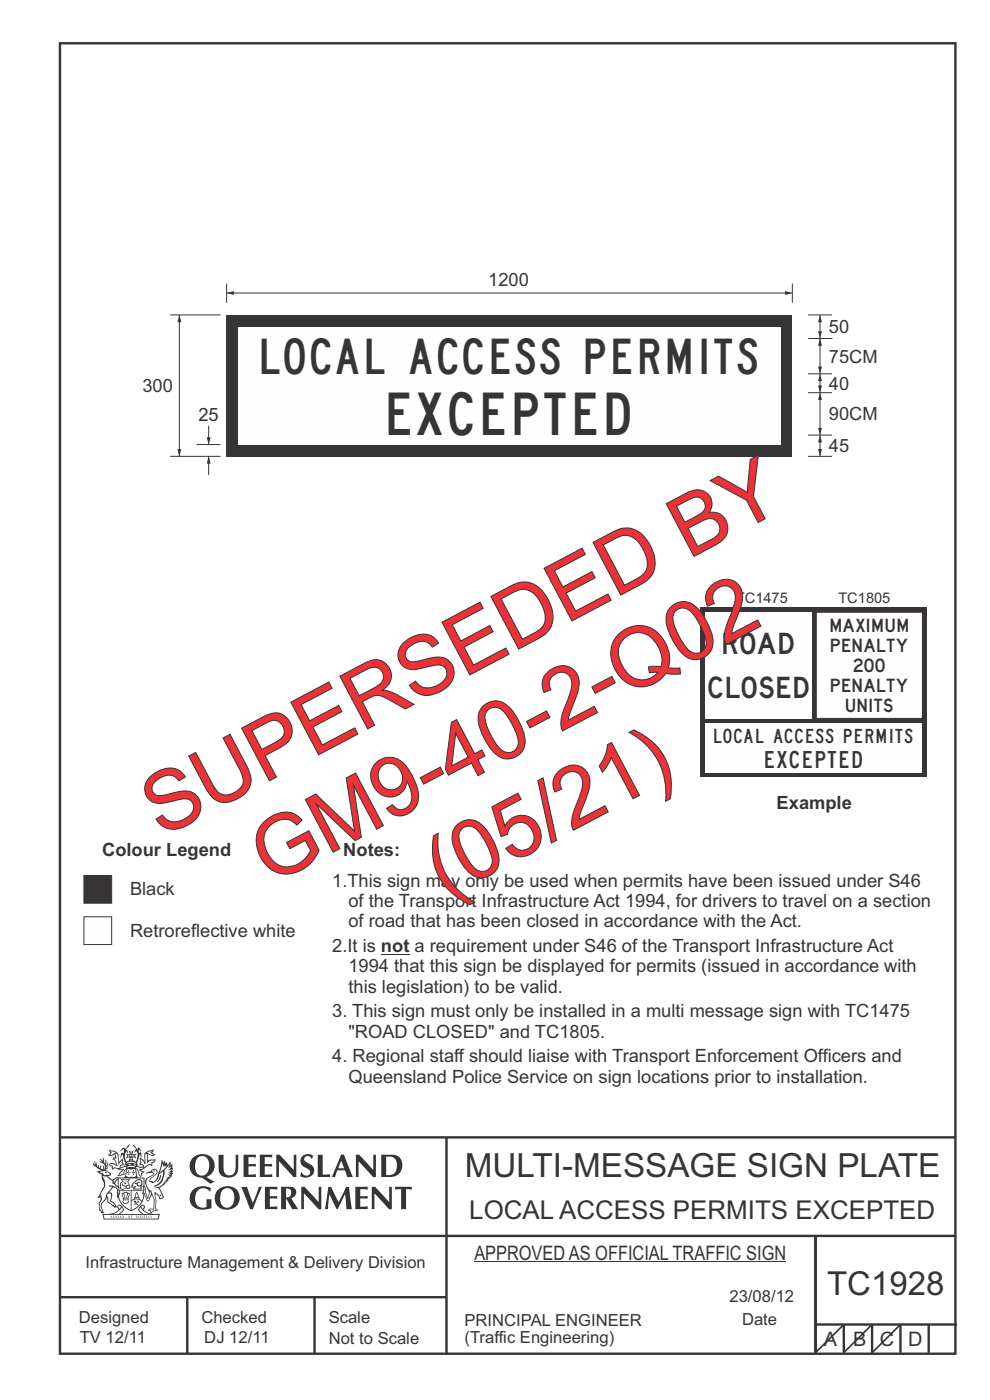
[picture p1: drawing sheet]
<svg xmlns="http://www.w3.org/2000/svg" width="210mm" height="297mm" viewBox="0 0 210 297" stroke-linecap="round" stroke-linejoin="round" font-family="sans-serif">
<g fill="none" stroke="#373435" stroke-width=".51">
<path d="M12.7 9.2h190v278h-190zM12.7 241.3h190M94.7 241.4v45.8M12.7 275.2h82M12.7 262.2h190.1M39.7 275.2v12M66.7 275.2v12M173 262.1v24.9M173 281h30M179 281v6M185 281v6M191 281v6"/>
<path d="M197 281v6"/>
</g>
<path d="M100.6 267.7h66.2" fill="none" stroke="#373435" stroke-width=".21"/>
<path d="M17.8 194.5h5.9v5.9h-5.9z" fill-rule="evenodd" fill="#fefefe" stroke="#373435" stroke-width=".21"/>
<path d="M17.8 185.7h5.9v5.9h-5.9z" fill-rule="evenodd" fill="#373435" stroke="#373435" stroke-width=".21"/>
<path d="M173.9 83.3v9M80.8 202.4h6" fill="none" stroke="#373435" stroke-width=".21"/>
<path d="M179 281l-6 6" fill="none" stroke="#373435" stroke-width=".35"/>
<g fill="#373435">
<path d="M173.5 90.8h.9l-.5 1.5z"/>
<path d="M173.9 83.3l.5 1.6h-.9z"/>
</g>
<path d="M48.1 62.2h120" fill="none" stroke="#373435" stroke-width=".21"/>
<g fill="#373435">
<path d="M166.5 61.7l1.6 .5-1.6 .4z"/>
<path d="M48.1 62.2l1.5-.5v.9z"/>
<path d="M48.1 66.8h120v30h-120z" fill-rule="evenodd"/>
</g>
<path d="M50.6 69.3h115v25h-115z" fill-rule="evenodd" fill="#fefefe"/>
<path d="M48.1 60.2v4M168.1 60.2v4M171.4 66.8h5.1M171.5 71.8h5.1M173.9 79.3v4M171.4 96.8h5.1M171.4 92.3h5.1" fill="none" stroke="#373435" stroke-width=".21"/>
<g fill="#373435">
<path d="M173.9 79.3l.5 1.6h-.9z"/>
<path d="M173.5 81.8h.9l-.5 1.5z"/>
</g>
<path d="M173.9 92.3v4.5" fill="none" stroke="#373435" stroke-width=".21"/>
<g fill="#373435">
<path d="M173.5 95.3h.9l-.5 1.5z"/>
<path d="M173.9 92.3l.5 1.6h-.9z"/>
</g>
<path d="M171.4 79.3h5.1M173.9 71.8v7.5M171.4 83.3h5.1" fill="none" stroke="#373435" stroke-width=".21"/>
<g fill="#373435">
<path d="M173.5 77.8h.9l-.5 1.5z"/>
<path d="M173.9 71.8l.5 1.6h-.9z"/>
</g>
<path d="M173.9 66.8v5" fill="none" stroke="#373435" stroke-width=".21"/>
<g fill="#373435">
<path d="M173.5 70.3h.9l-.5 1.5z"/>
<path d="M173.9 66.8l.5 1.6h-.9z"/>
</g>
<path d="M44.3 90.3v4" fill="none" stroke="#373435" stroke-width=".21"/>
<path d="M43.8 92.8h.9l-.4 1.5z" fill="#373435"/>
<path d="M36.1 66.8h10.7M38 66.8v30M36.1 96.8h10.7M41.7 94.3h5.1" fill="none" stroke="#373435" stroke-width=".21"/>
<g fill="#373435">
<path d="M37.6 95.3h.9l-.5 1.5z"/>
<path d="M38 66.8l.5 1.6h-.9z"/>
</g>
<path d="M44.3 96.8v4" fill="none" stroke="#373435" stroke-width=".21"/>
<g fill="#373435">
<path d="M44.3 96.8l.4 1.6h-.9z"/>
<path d="M148.7 128.9h48v36h-48z" fill-rule="evenodd"/>
<path d="M172.2 128.9h1v24h-1z" fill-rule="evenodd"/>
</g>
<path d="M173.2 129.9h22.5v22.5h-22.5z" fill-rule="evenodd" fill="#ed3237"/>
<path d="M173.2 129.9h22.5v22.5h-22.5z" fill-rule="evenodd" fill="#fefefe" stroke="#373435" stroke-width=".21"/>
<g fill="#fefefe">
<path d="M149.7 129.9h22.5v22.5h-22.5z" fill-rule="evenodd"/>
<path d="M149.7 153.4h46v10.5h-46z" fill-rule="evenodd"/>
</g>
<path d="M185 281l-6 6M191 281l-6 6" fill="none" stroke="#373435" stroke-width=".35"/>
<g fill="#373435">
<path d="M40.8 252.5a3.4 3.4 0 0 1 4-.4l-.2 .7a1.81 1.81 0 0 0-2.2-.6 1.81 1.81 0 0 0-1 2.1 1.66 1.66 0 0 0 .6 1.6 1.66 1.66 0 0 0 1.8 .1v-1.6h1.1v1.9a4.3 4.3 0 0 1-4-.4 2.58 2.58 0 0 1-.1-3.4z" fill-rule="evenodd"/>
<path d="M47.4 252.3l.8-.2a1.34 1.34 0 0 1 1.4 1l.1 .4a2.38 2.38 0 0 1-1.1 2.6 1.51 1.51 0 0 1-1.9-1.8 2.4 2.4 0 0 1 .7-2zM46.1 252.6a2.51 2.51 0 0 0-.2 3 2.51 2.51 0 0 0 2.9 1 2.51 2.51 0 0 0 2-3.1 2.51 2.51 0 0 0-3.2-1.8l-.6 .2z" fill-rule="evenodd"/>
<path d="M51.2 251.8h1.2l1.2 3.4 1.3-3.4h.7l-2 4.7h-.6z" fill-rule="evenodd"/>
<path d="M56.2 251.8h2.6v.6l-1.6-.1v1.5l1.6-.1v.6l-1.6-.1v1.8l1.6-.1v.6h-2.6z" fill-rule="evenodd"/>
<path d="M60.7 252.1a.95 .95 0 0 1 1.1 1 .95 .95 0 0 1-1.1 .9zM59.6 251.8v4.7h1.1v-2.2l1.3 2.2h1.3l-1.5-2.3a1.21 1.21 0 0 0 1-1.4 1.21 1.21 0 0 0-1.4-1z" fill-rule="evenodd"/>
<path d="M63.9 251.8h.7l3 3.2v-3.2h.6v4.7h-.6l-3.1-3.3v3.3h-.6z" fill-rule="evenodd"/>
<path d="M69.6 251.8h.6l1.6 3.2 1.6-3.2h.6l.6 4.7h-1.1l-.3-3.2-1.5 3.2h-.3l-1.5-3.1-.3 3.1h-.7z" fill-rule="evenodd"/>
<path d="M75.4 251.8h2.6v.6l-1.6-.1v1.5l1.6-.1v.6l-1.6-.1v1.8l1.6-.1v.6h-2.6z" fill-rule="evenodd"/>
<path d="M78.9 251.8h.7l3 3.2v-3.2h.5v4.7h-.6l-3.1-3.3v3.3h-.5z" fill-rule="evenodd"/>
<path d="M83.8 251.8h3.6v.6l-1.3-.1v4.2h-1v-4.2l-1.3 .1z" fill-rule="evenodd"/>
<path d="M40.8 245.7a2.46 2.46 0 0 0-.4 2.7 2.46 2.46 0 0 0 2.4 1.4l1.8 1.3 1-.3-1.8-1.1a2.54 2.54 0 0 0 1.5-3.4 2.54 2.54 0 0 0-3.5-1.2zM42 245.6a1.54 1.54 0 0 1 1.8-.1 1.54 1.54 0 0 1 .6 1.7 1.77 1.77 0 0 1-2 2.1 2.51 2.51 0 0 1-.4-3.7z" fill-rule="evenodd"/>
<path d="M46.4 245h1v1.9a2.39 2.39 0 0 0 .7 2.3 1.32 1.32 0 0 0 1.4-.1 1.32 1.32 0 0 0 .5-1.3v-2.8h.5v2.4a2.12 2.12 0 0 1-1.6 2.4 2.12 2.12 0 0 1-2.5-1.4z" fill-rule="evenodd"/>
<path d="M51.7 245h2.6v.6l-1.6-.1v1.5l1.6-.1v.6l-1.6-.1v1.8l1.6-.1v.6h-2.6z" fill-rule="evenodd"/>
<path d="M55.1 245h2.7v.6l-1.6-.1v1.5l1.5-.1v.6l-1.5-.1v1.8l1.6-.1v.6h-2.7z" fill-rule="evenodd"/>
<path d="M58.6 245h.7l3 3.2v-3.2h.6v4.7h-.6l-3.1-3.4v3.4h-.6z" fill-rule="evenodd"/>
<path d="M64 245.4a1.87 1.87 0 0 1 2.4-.2l-.2 .7a.87 .87 0 0 0-.9-.6 .87 .87 0 0 0-.8 .6 1.82 1.82 0 0 0 1.3 1.1 1.56 1.56 0 0 1 .7 2 1.56 1.56 0 0 1-2 .8l-.8-.3 .2-.9h.1a.9 .9 0 0 0 .9 .8 .9 .9 0 0 0 .9-.7 1.59 1.59 0 0 0-1.3-1.1 1.43 1.43 0 0 1-.5-2.2z" fill-rule="evenodd"/>
<path d="M67.4 245h1v4.2l1.6-.1v.6h-2.6z" fill-rule="evenodd"/>
<path d="M72.4 246.2l.6 1.7h-1.3zM72.4 244.9l-2 4.8h.7l.4-1.4h1.7l.5 1.4h1.2l-2-4.8z" fill-rule="evenodd"/>
<path d="M75.5 245h.7l3 3.2v-3.2h.5v4.7h-.6l-3.1-3.4v3.4h-.5z" fill-rule="evenodd"/>
<path d="M81.9 245.4a1.71 1.71 0 0 1 2.3 1.8 1.79 1.79 0 0 1-2.3 2.1zM80.9 245v4.7a4.2 4.2 0 0 0 3.9-.9 2.34 2.34 0 0 0 .4-2.4 2.34 2.34 0 0 0-2-1.4z" fill-rule="evenodd"/>
<path d="M23.4 244.2l1.1 .3-.9 .5h-.3l.5-.5zM24.4 244.8l.2-.1a2.44 2.44 0 0 1 .5 2l.1 .4 .7-1-.2 .6 .3 .3a.57 .57 0 0 0-.6 .8l-1-.2-.5 .2 .2-.5-.8-.2 .7-.2 .9 .5 .1-.1-.6-1.3-.2-.1 .5-.1zM23.4 243.8l-.2 .4 .2 .4-.6 .4a1.04 1.04 0 0 0 1.4-.1l.2 .7h-.3l-.2 .4a.94 .94 0 0 1 .8 1.1l-.2-.1a1.16 1.16 0 0 0-1.5-.1l.3 .4 .4 .2 .1 .5 .2 .2 .1-.2a.94 .94 0 0 1 1.1 .2h.8l-1.1 1.2a1.13 1.13 0 0 0 1.1-.2l.4-.1v-.4l.4-.7a.83 .83 0 0 0-.6 1.1l-.3-.1-.6 .3 1-1.4-.5 .2-.5-.1 1.3-.5-.1-.1-.9 .3v-.3l.2-.2 .3 .1 .1-.3-.2-.4 .1-.6-.2-.3-.7 .9v-.7a1.42 1.42 0 0 0-1.6-1.8z" fill-rule="evenodd"/>
<path d="M31.2 244.6l.4-.3 .7-.1-.6 .3 .8 .5h-.3zM30.9 244.8h.2l.1 2a1.69 1.69 0 0 1 1.6-.7l-.8 .5 .1 .5a1.1 1.1 0 0 0-1.5 .6l-.1-.5-.2-.2h-.5l.3-.4-.3-.7a1.42 1.42 0 0 1 .9 1.1l.2-.1zM29.7 245.5l.1 1-.2 .3 .1 .5 .5-.1 .2 .2a.96 .96 0 0 1-1.2-.1l-.1 .1a1.06 1.06 0 0 0 1.3 .2v.1a.72 .72 0 0 1-.9 .2l.3 .5 .5 .3-.4 .1-.1 .7-.2-.4-.4-1.1-.4-.4 .4 .9a1.54 1.54 0 0 0 .7 1.2l.2-.3a.58 .58 0 0 1 .5-.7l.1-.2h-.3l-.5-.3 1-.5a.93 .93 0 0 1 1.1-.5v.2l.2-.1 .1-.5a.99 .99 0 0 0 .7-.9l-1.3 .1-.3 .3-.1-1.5 .9 .4 .9-.3h-.4l-.5-.4 .4-.7-.6 .2a1.46 1.46 0 0 0-1.3 2.1v.4l-.2-.4z" fill-rule="evenodd"/>
<path d="M28.2 248.3h.2v.4h.3l-.3 .1-.1 .5v-.5l-.4-.1 .4-.1z" fill-rule="evenodd"/>
<path d="M27.2 248.3h.2v.3l.3 .1-.3 .1-.1 .5v-.5l-.3-.1h.3z" fill-rule="evenodd"/>
<path d="M26.9 248.1a.57 .57 0 0 1 .9 .2 .57 .57 0 0 1 .9-.2l.2 1.4-.2 .1a.57 .57 0 0 1-.9-.1 .69 .69 0 0 1-1.1 0zM26.8 247.4l-.3 2.1-.1 .4h2.9l-.2-.4-.3-2.1h-.2l.1 .3-.9-.1-.8 .1v-.3z" fill-rule="evenodd"/>
<path d="M26.8 251.7a.3 .3 0 0 0 .6 0 .3 .3 0 0 0-.6 0zM25.9 250.3l.3 .3-.3 .3a.79 .79 0 0 0 0 1.3l.8-.2-.1-.3a.55 .55 0 0 1-.7-.6h.1l.2 .3 .3 .1 .8-.2-.3-.7 .3-.3-.7 .1zM25.6 250l1.2 .2 .8-.2-.4 .7 .5 1.1a.56 .56 0 0 1-.9 .3l-.1 .1a.73 .73 0 0 1-1 .1 .73 .73 0 0 1-.3-.9v-.4l.6-.4z" fill-rule="evenodd"/>
<path d="M28.2 251.2l.7-.5a.58 .58 0 0 1 1-.1 .58 .58 0 0 1-.4 .9l-.3-.3a.43 .43 0 0 1 .6-.3v-.1a.57 .57 0 0 0-.8 .2l-.2-.1-.3 .2 .5 .1a.55 .55 0 0 0 .8 .5v.5h-1.3l.4-.4-.2-.2-.6 .2 .3-.3-.3-.1zM28 251.1l-.1 .2a.39 .39 0 0 0 .2 .7l.3-.1-.2 .5h1.9v-.8a.86 .86 0 0 0-.2-1.3 .86 .86 0 0 0-1.2 .3z" fill-rule="evenodd"/>
<path d="M28.6 254.1h.8v.2h-.8zM29 253.1l.2 .8h-.4zM29 252.8l-.3 .5-.1 .6h-.2v.4l-.6 .4 .1 .2a1.48 1.48 0 0 1 2.1 .1l.2-.1-.6-.5v-.5h-.2l-.1-.6z" fill-rule="evenodd"/>
<path d="M28.4 254.7l.4 .1 .1 .3 .3-.2-.2-.2a.38 .38 0 0 1 .5 .5l-.2-.2-.3 .3 .4 .2-.3 .2-.2-.3-.4 .3-.1-.2 .4-.3-.3-.1z" fill-rule="evenodd"/>
<path d="M27.1 253.3h.2v.2l-.2 .6h-.2zM26.2 254.6h.9v.4a.5 .5 0 0 1-.5 .2 .5 .5 0 0 1-.4-.4zM26 253.3h.2l.2 .8h-.1zM26.2 254.3h.8l.1 .1-.8 .1zM26.4 253h.5l-.1 1.1h-.2zM25.9 253.1l-.1 .3 .3 1.2a.48 .48 0 0 0-.1 .5 .48 .48 0 0 0 .5 .3l.5-.1a.49 .49 0 0 0 .2-.7l.3-1.2-.1-.3-.6-.3z" fill-rule="evenodd"/>
<path d="M26.3 250.9h.4l.1 .3h-.3z" fill-rule="evenodd"/>
<path d="M33.9 249.4l.3-.2-.2 .9-.6 .7h-.2l.5-.7z" fill-rule="evenodd"/>
<path d="M32.3 248.3l.3-.2 .5 .2a.88 .88 0 0 1-.5 1.1 1.22 1.22 0 0 0-.9 1.3l.5 .2a.72 .72 0 0 0 .9-.4l.6-.8 .1-.6 .8-.6v.3a2.85 2.85 0 0 1-2 2.8l.1 .1a2.13 2.13 0 0 0 1.9-1.4v-.3a2.01 2.01 0 0 0 .3-1.8l1.1-1.3-.4 1 .7-.5-.7 1 .8-.4-.8 .8 .7-.1-.9 .5 .9-.1-.9 .5 .8-.1-.9 .3 .3 .2h-.4l.2 .4-.3-.1 .1 .3h-.3l.1 .3h-.2a2.16 2.16 0 0 1-2 1l.1 .2h.4a.76 .76 0 0 1 .7 .7l.5 1.2-.5 .2a1.45 1.45 0 0 0-1.2-1.3l.2 1.8-.1 1.9 .4 .2a1.07 1.07 0 0 0-1.2 .4v-.3l-.5-.2a.87 .87 0 0 1 1.1-.1v-.7a4.4 4.4 0 0 0-.6-3.1v-.3h-.2a2.16 2.16 0 0 1-.8-2.2l.3-.3 1.2-.8a.55 .55 0 0 0-.4-.7zM30.4 251.7a.76 .76 0 0 1 .3 1.1l.6 1.6 .4-1.7 .2 .1a.61 .61 0 0 1-.1 .9l-.3 .9h-.2l-.6-1.6-.4 .2a1.18 1.18 0 0 0 .1-1.5zM34.4 246.8l.2 .8 .3-.5v.5l.4-.5a1.9 1.9 0 0 1-1.1 1.4l-.4 .3zM30.9 248.9l1.3-.1 .2 .1v.3l-.5 .3a1.26 1.26 0 0 0-.9 1.9l.2 .7a1.84 1.84 0 0 1 .2 2l-.5-1.3a.96 .96 0 0 0-.4-1.3l-.4 .3a.78 .78 0 0 1 0 1.3l.1 .2h.4l.4 1.1a.38 .38 0 0 0 .2 .4 .38 .38 0 0 0 .4-.1l.6-1.2a2.94 2.94 0 0 1 .4 2.5l-.1 .5-.8-.1-.3 .4v.2l.5-.1v.4l.2 .1a1.02 1.02 0 0 1 1.3-.5v-.3l-.3-.2 .1-1.7-.3-1.4 .1 .1a1.14 1.14 0 0 1 .8 .9 .63 .63 0 0 0 .8-.2 .63 .63 0 0 0-.1-.8l-.7-1.3 1-.6 .1-.3 .3-.1-.1-.2h.4l-.1-.3h.3l-.1-.3 .5-.1-.2-.2 .6-.4 .1-.2-.3 .1 .4-.6-.3 .1 .3-.6-.4 .1 .4-.5v-.3l-.3 .2 .2-.6-.1-.3-.3 .3-.1-.8-.6 .8-.2-.7-.2 .5-.3-.8-.1 .6-.4-.8-.2 1.4-.6 1.9a1.81 1.81 0 0 1-1 1.4l-.6-.2a1.74 1.74 0 0 1 1.2-1.2 .75 .75 0 0 0 0-1.3 .75 .75 0 0 0-1.1 .5z" fill-rule="evenodd"/>
<path d="M33.8 253.5l.3-.1 .2 .3h-.4z" fill-rule="evenodd"/>
<path d="M22 257.7h11.6l-.1 .8h-11.3zM24 257.6l.4-.2a2.47 2.47 0 0 0 1.4-1.3l.3 .6-.5 .5-.5 .4zM25.1 255.9l.3-.2 .2 .2-.2 .6zM29.8 256.1a2.65 2.65 0 0 0 1.8 1.5h-1.1l-.2-.2a.79 .79 0 0 1-.5-1.3zM30 255.9l.2-.2 .3 .2-.2 .6zM21.8 257.5l.2 1.2h11.7l.2-1.1-.2-.1a4.1 4.1 0 0 1-3.3-.9l.3-.4-.1-.5a1.06 1.06 0 0 0-1.3 .9l.2 .4 .7 .6h-4.7l.2-.2a.84 .84 0 0 0 .6-.7 .84 .84 0 0 0-.5-.9l-.2-.2-.6 .1-.1 .5 .3 .4a4.2 4.2 0 0 1-3.4 .9z" fill-rule="evenodd"/>
<path d="M23.6 258l.1 .2h-.2zM23.6 257.9l-.3 .5 .4-.1 .2 .1z" fill-rule="evenodd"/>
<path d="M24 257.9h.2v.4a.25 .25 0 0 0 .2-.1 .25 .25 0 0 0-.1-.3h.1a.29 .29 0 0 1 0 .4 .29 .29 0 0 1-.4 0 .29 .29 0 0 1 0-.4z" fill-rule="evenodd"/>
<path d="M24.8 257.9a.22 .22 0 0 1 .3 .2 .22 .22 0 0 1-.3 .2zM24.7 257.9v.5a.33 .33 0 0 0 .4-.1 .33 .33 0 0 0 0-.4 .33 .33 0 0 0-.4 0z" fill-rule="evenodd"/>
<path d="M25.5 258l.1 .2h-.1zM25.6 257.9l-.3 .5 .3-.1 .2 .1z" fill-rule="evenodd"/>
<path d="M25.9 257.9h.2l.1 .2 .2-.2-.2 .2 .2 .3-.3-.2v.2h-.2l.2-.3z" fill-rule="evenodd"/>
<path d="M27.3 258l.1 .2h-.2zM27.3 257.9l-.3 .5 .4-.1 .2 .1z" fill-rule="evenodd"/>
<path d="M27.6 257.9h.5h-.2l.1 .5h-.3l.1-.5z" fill-rule="evenodd"/>
<path d="M28.8 257.9h.3h-.1v.2h.1h-.1v.3h-.2z" fill-rule="evenodd"/>
<path d="M29.3 257.9h.2l.1 .5h-.3z" fill-rule="evenodd"/>
<path d="M29.9 257.9a.22 .22 0 0 1 .3 .2 .22 .22 0 0 1-.3 .2zM29.7 257.9v.5a.33 .33 0 0 0 .5-.1 .33 .33 0 0 0 0-.4 .33 .33 0 0 0-.5 0z" fill-rule="evenodd"/>
<path d="M30.5 257.9h.3h-.2v.2h.2h-.2v.2l.2 .1h-.3z" fill-rule="evenodd"/>
<path d="M31 257.9h.2l-.1 .4 .2 .1h-.3z" fill-rule="evenodd"/>
<path d="M31.5 257.9h.2v.5h-.2z" fill-rule="evenodd"/>
<path d="M31.9 257.9h.3l-.2 .1 .2 .2-.1 .2h-.2v-.2l.2 .1z" fill-rule="evenodd"/>
<path d="M26.8 246.7a1.51 1.51 0 0 1 2.1 .2l-1.1-.2-1 .2zM28.3 246.9l.5 .2v.2l-.4-.1zM27.2 247l.5-.1 .1 .2h-.4zM26.7 247.2l.2 .1-.3 .1zM27.6 246.2l.2-.2 .3 .2zM27.5 245h.2v.4h-.2zM27.6 244.4l.2 .2 .2-.2-.1 .4h-.2zM27.7 245.6h.2l.1 .4-.2-.2-.2 .2zM27.9 245h.2v.4h-.2zM27 245l.3 .1 .1 .2-.4 .1 .2-.2zM28.3 245.1l.3-.1-.2 .2 .2 .2-.3-.1zM25.3 244.2l1-.5-.1 1-.2-.1-.3 .1-.3 1.1 .5-1 .3 .9a1.84 1.84 0 0 1 .2 1.7l.4 .1a2.48 2.48 0 0 1 2.2 .1l.2-.3-.2-.6 .7-1.8 .4 .6-.2-1-.1-.1-.3 .3v-.9l.6 .4-.5-.7h-.4v.4l-.6-.8-.5-.3 .2 .4 .6 .6-.4 .7 .4-.3a2.06 2.06 0 0 1-.1 2.2l-.5-.2-.2-.6 .2-.1 .7 .2-.4-.5 .4-.5-.7 .2-.2-.2 .2-.7-.5 .4-.5-.4 .2 .7-.2 .2-.7-.2 .4 .5-.4 .5 .8-.2 .1 .1-.1 .6-.6 .2a2.01 2.01 0 0 1 0-2.2l.3 .5-.1-.6-.3-.1 .9-1.2-.5 .3-.5 .7-.2-.3a.8 .8 0 0 0-.8 .5z" fill-rule="evenodd"/>
<path d="M21.8 249.4l.3 .2a.61 .61 0 0 1 .9 .3l.2 .2a.8 .8 0 0 1 .7 1l.3 .1 .6 .6a1 1 0 0 1 .5 1l-.2 .7v-.5h-.1a.96 .96 0 0 0-.7-1.3l-.3-.2h-.6l-.2-.1-.1 .1 .1 .3h.6l-1.1 1.4-.3 .9-.4 .6a1.33 1.33 0 0 0-.5 1.8l.2 .5a1.26 1.26 0 0 1-.5-1.4l-.1-.4a1.56 1.56 0 0 0 .4-1.7l-.3 .2 .2-.5a3.2 3.2 0 0 0 .7-3zM23 253.2h.4l.2 .4-.3 1.2 .8 .5 .3 .5-.6-.2-.8-.6v-.9a.51 .51 0 0 1 0-.9zM21.2 248.6a1.52 1.52 0 0 1 2.1 .6l-1.1 .1-.2-.1-.1-.4-.5 .1zM20.1 246.3l.1 .8-.5-.4a.62 .62 0 0 0 .7 .8l1.3 .8-1.1 .1 .6 .6 .4 .1 .1 1.1a1.84 1.84 0 0 1-.3 2.5l-.4 .9-.3 .4 .2 .1 .4-.1 .1 .4-.2 .5-.3 .2 .1 1.8 .2-.1 .3 .6h.2l.4-.1-.2-.5a1.3 1.3 0 0 1-.1-1.6l.9-1.1 .2 1.1 .5 .2 .5 .6 .1-.2 .2 .4 .5-.1a1.85 1.85 0 0 0-1.2-1.3l.1-.3a1.39 1.39 0 0 0 0-1.5h-.4l.4-.6a.66 .66 0 0 1 .9-.4 .66 .66 0 0 1 .3 .9v.4h.1v.1l-.1 .3 .2 .5 .1-.3a2.24 2.24 0 0 0 .1-2.2 .73 .73 0 0 1-.7-.6 .73 .73 0 0 1 .6-.8v-.2a.94 .94 0 0 0-.9 .8 .48 .48 0 0 1-.1-.5 .48 .48 0 0 1 .5-.3l.5-.3a.51 .51 0 0 0-.8 .2l-.4 .3-1.1-.8 .6-.1 .2-.5-1.2-.6 .5-.5v-.4l-.4 .5v-.2a.69 .69 0 0 0 .2-1.1v.5l-.2 .2v-1.1l-.2-.2 .1 .6-.2 .2-.4-1.2v.6l-.6-.3 .5 .6-.6-.2 .3 .3a1 1 0 0 1 .7 1.5l-.2-.8v.8l-.5-.2v-.7l-.2 .6-.2-.1-.1-.6-.2 .4-.1-.2v-.7l-.2 .5z" fill-rule="evenodd"/>
<path d="M22.2 248.8l.2-.2 .3 .3z" fill-rule="evenodd"/>
<path d="M25 249.8h5.6v2l-.2-.1v-1.7h-5.2v2.5h5.2v-.7l.1 .1-.1 1.1v-.3h-2.5v4a4.1 4.1 0 0 0 2.6-3.6l.1-.1a4 4 0 0 1-2.8 3.9 4.2 4.2 0 0 1-2.8-4.7l.1 1.3 .1-.1a3.8 3.8 0 0 0 2.5 3.3v-4h-2.5l-.2-.9z" fill-rule="evenodd"/>
<circle cx="32.6" cy="248.4" r=".17"/>
</g>
<g font-size="17.6" fill="#ed3237">
<text x="34.3" y="177.7" transform="rotate(-28 34.3 177.7)">SUPERSEDED BY</text>
<text x="57.4" y="187.8" transform="rotate(-28 57.4 187.8)">GM9-40-2-Q02</text>
<text x="94.3" y="190.6" transform="rotate(-28 94.3 190.6)">(05/21)</text>
</g>
<text font-size="9" fill="#373435" x="82.5" y="92.3">EXCEPTED</text>
<text font-size="7.5" fill="#373435" x="55.5" y="79.3">LOCAL ACCESS PERMITS</text>
<text font-size="7.1" fill="#373435" x="98.6" y="249.6">MULTI-MESSAGE SIGN PLATE</text>
<text font-size="7" fill="#373435" x="175.4" y="274.7">TC1928</text>
<text font-size="5.5" fill="#373435" x="99.6" y="258.6">LOCAL ACCESS PERMITS EXCEPTED</text>
<g font-size="4.5" fill="#373435">
<text x="153.5" y="138.7">ROAD</text>
<text x="150.3" y="148.1">CLOSED</text>
</g>
<g font-size="4.2" fill="#373435">
<text x="100.6" y="267.2">APPROVED AS OFFICIAL TRAFFIC SIGN</text>
<text x="174.7" y="285.6">A</text>
<text x="181" y="285.6">B</text>
<text x="186.7" y="285.6">C</text>
<text x="192.6" y="285.6">D</text>
</g>
<g font-size="3.9" fill="#373435">
<text x="103.6" y="60.6">1200</text>
<text x="175.8" y="70.7">50</text>
<text x="175.8" y="76.9">75CM</text>
<text x="30.2" y="83.2">300</text>
<text x="175.8" y="82.7">40</text>
<text x="42.1" y="89.3">25</text>
<text x="175.8" y="89.2">90CM</text>
<text x="175.8" y="95.9">45</text>
<text x="164.7" y="171.7">Example</text>
<text x="21.7" y="181.6">Colour Legend</text>
<text x="72.8" y="181.5">Notes:</text>
<text x="27.6" y="189.9">Black</text>
<text x="70.5" y="188.1">1.This sign may only be used when permits have been issued under S46</text>
<text x="73.9" y="196.8">of road that has been closed in accordance with the Act.</text>
<text x="73.9" y="192.4">of the Transport Infrastructure Act 1994, for drivers to travel on a section</text>
<text x="27.6" y="198.7">Retroreflective white</text>
<text x="70.5" y="202">2.It is not a requirement under S46 of the Transport Infrastructure Act</text>
<text x="73.9" y="206.3">1994 that this sign be displayed for permits (issued in accordance with</text>
<text x="70.5" y="215.8">3. This sign must only be installed in a multi message sign with TC1475</text>
<text x="73.9" y="210.6">this legislation) to be valid.</text>
<text x="73.9" y="220.2">&quot;ROAD CLOSED&quot; and TC1805.</text>
<text x="70.5" y="225.4">4. Regional staff should liaise with Transport Enforcement Officers and</text>
<text x="73.9" y="229.7">Queensland Police Service on sign locations prior to installation.</text>
</g>
<text font-size="3.6" fill="#373435" x="162.4" y="162.8">EXCEPTED</text>
<g font-size="3.5" fill="#373435">
<text x="18.2" y="269">Infrastructure Management &amp; Delivery Division</text>
<text x="16.7" y="280.6">Designed</text>
<text x="42.7" y="280.6">Checked</text>
<text x="69.7" y="280.6">Scale</text>
<text x="98.5" y="281.3">PRINCIPAL ENGINEER</text>
<text x="154.7" y="276.2">23/08/12</text>
<text x="157.4" y="281.2">Date</text>
<text x="16.9" y="284.8">TV 12/11</text>
<text x="43.3" y="284.9">DJ 12/11</text>
<text x="69.7" y="285.2">Not to Scale</text>
<text x="98.5" y="284.8">(Traffic Engineering)</text>
</g>
<g font-size="3.1" fill="#373435">
<text x="156.1" y="127.9">TC1475</text>
<text x="177.8" y="127.9">TC1805</text>
</g>
<text font-size="3" fill="#373435" x="151.5" y="157.6">LOCAL ACCESS PERMITS</text>
<g font-size="2.8" fill="#373435">
<text x="176.2" y="134">MAXIMUM</text>
<text x="176.3" y="138.3">PENALTY</text>
<text x="181.1" y="142.5">200</text>
<text x="176.3" y="146.8">PENALTY</text>
<text x="179.5" y="151">UNITS</text>
</g>
</svg>
